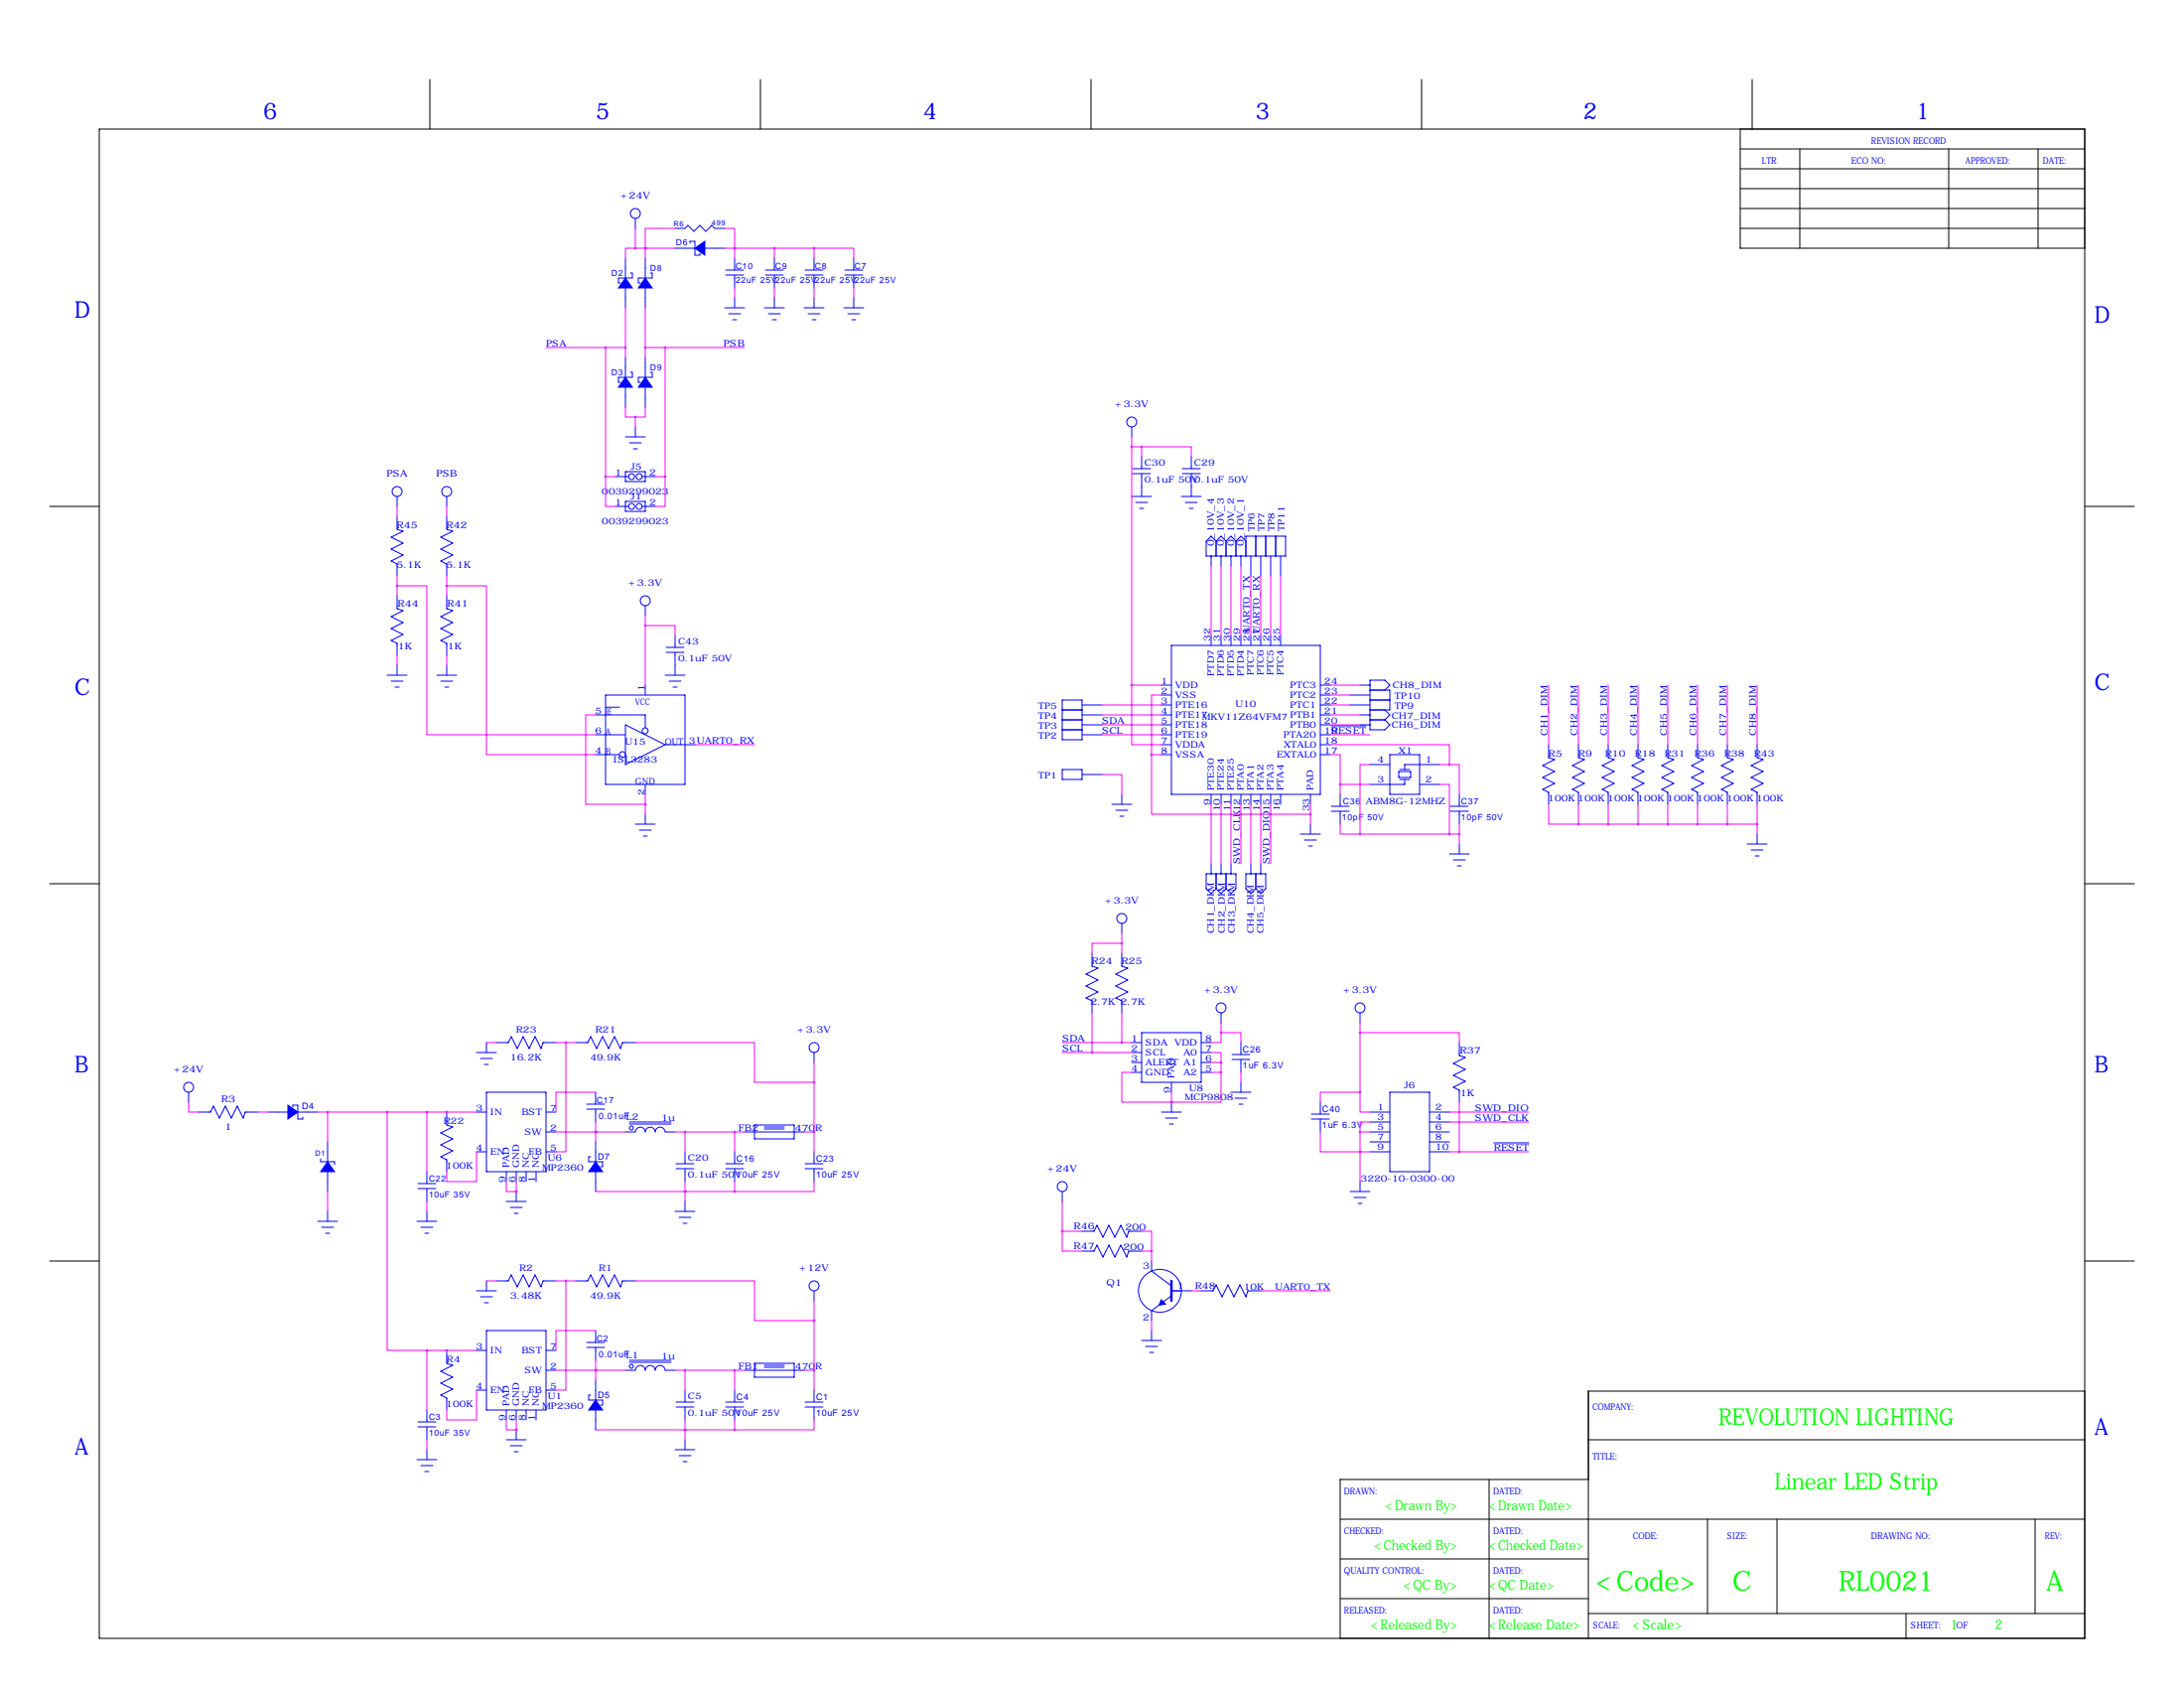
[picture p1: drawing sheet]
<svg xmlns="http://www.w3.org/2000/svg" width="559mm" height="432mm" viewBox="0 0 559 432" stroke-linecap="round" stroke-linejoin="round" font-family="sans-serif">
<g fill="none" stroke="#000" stroke-width=".25">
<path d="M25.4 33h508v386.1h-508zM110 20.3v12.7M194.6 20.3v12.7M279.1 20.3v12.7M363.7 20.3v12.7M445.3 38.1h88.1M445.3 33v30.5h88.1M448.3 20.3v12.7M460.5 38.1v25.4M498.6 38.1v25.4M521.5 38.1v25.4M445.3 48.3h88.1"/>
<path d="M445.3 43.2h88.1M445.3 53.3h88.1M445.3 58.4h88.1M12.7 129.5h12.7M533.4 129.5h12.7M12.7 226.1h12.7M533.4 226.1h12.7M12.7 322.6h12.7M533.4 322.6h12.7M533.4 355.9h-127v63.2M381 378.5v40.6M406.4 368.3h127"/>
<path d="M406.4 378.5h-63.5v40.6M342.9 388.6h190.5M342.9 398.8h63.5M436.9 388.6v24.1M454.7 388.6v24.1M520.7 388.6v24.1M342.9 408.9h63.5M406.4 412.7h127M487.7 412.7v6.4"/>
</g>
<g fill="none" stroke="#00f" stroke-width=".25">
<path d="M162.6 55.9v2.5M172.7 58.4h2.6l.7-.7 1.5 1.5 1.6-1.5 1.5 1.5 1.5-1.5 .8 .7h2.5M160 66v5.1M160 73.7v5M161.3 69.8h.5v1.3h-3.6v1.3h.5M165.1 66v5.1M165.1 73.7v5M166.4 69.8h.5v1.3h-3.6v1.3h.5M172.7 63.5h5.1M176.5 62.2v-.5h1.3v3.6h1.3v-.5M180.3 63.5h5.1M185.4 78.7h5.1"/>
<path d="M185.7 70.4h4.5M185.7 69.1h4.5M188 66v3.1M188 70.4v3.3M188 76.2v2.5M195.6 78.7h5.1M195.8 70.4h4.6M195.8 69.1h4.6M198.1 66v3.1M198.1 70.4v3.3M198.1 76.2v2.5M205.7 78.7h5.1"/>
<path d="M206 70.4h4.6M206 69.1h4.6M208.3 66v3.1M208.3 70.4v3.3M208.3 76.2v2.5M215.9 78.7h5.1M216.2 70.4h4.5M216.2 69.1h4.5M218.4 66v3.1M218.4 70.4v3.3M218.4 76.2v2.5M160 91.4v5.1"/>
<path d="M160 99.1v5M161.3 95.2h.5v1.3h-3.6v1.3h.5M165.1 91.4v5.1M165.1 99.1v5M166.4 95.2h.5v1.3h-3.6v1.3h.5M186.4 80.3h3.1M187.5 81.8h1M196.6 80.3h3M197.6 81.8h1M206.8 80.3h3M207.8 81.8h1M216.9 80.3h3.1"/>
<path d="M217.9 81.8h1M160 111.8h5.1M161 113.3h3.1M162.1 114.8h1M162.6 109.2v2.6M289.6 109.2v2.6M289.8 119.9h4.6M292.1 116.8v3.1M302.5 119.9h4.6M304.8 116.8v3.1M101.6 127v2.5M101.6 132.1v3.3l1.5 .5-3 1.5 3 1.5-3 1.6 3 1.5-3 1.5 1.5 .8v3"/>
<path d="M114.3 127v2.5M114.3 132.1v3.3l1.5 .5-3 1.5 3 1.5-3 1.6 3 1.5-3 1.5 1.5 .8v3M157.5 121.9h3.3M157.5 129.5h3.3M160 120.6h5.1v2.6h-5.1zM160 128.3h5.1v2.5h-5.1zM164.3 121.9h3.3M164.3 129.5h3.3M289.6 127h5M289.8 121.2h4.6M290.6 128.5h3M291.6 130h1"/>
<path d="M292.1 121.2v5.8M302.3 127h5M302.5 121.2h4.6M303.3 128.5h3M304.3 130h1M304.8 121.2v5.8M311.1 138.4l-1.2-1.2-1.3 1.2v3.8h20.3v-5h-10.1v5M311.1 138.4v3.8M311.1 138.4l1.3-1.2 1.3 1.2M313.7 138.4v3.8M313.7 138.4l1.3-1.2 1.2 1.2M316.2 138.4v3.8"/>
<path d="M316.2 138.4l1.3-1.2 1.3 1.2M321.3 137.2v5M323.8 137.2v5M326.4 137.2v5M101.6 152.4v3.3l1.5 .5-3 1.5 3 1.6-3 1.5 3 1.5-3 1.5 1.5 .8v3M114.3 152.4v3.3l1.5 .5-3 1.5 3 1.6-3 1.5 3 1.5-3 1.5 1.5 .8v3M165.1 154.9v2.6M309.9 142.2v2.6M312.4 142.2v2.6M315 142.2v2.6M317.5 142.2v2.6M320 142.2v5.1"/>
<path d="M322.6 142.2v5.1M325.1 142.2v5.1M327.7 142.2v5.1M99.1 172.7h5M100.1 174.2h3M101.1 175.8h1M101.6 170.2v2.5M111.8 172.7h5M112.8 174.2h3M113.8 175.8h1M114.3 170.2v2.5M154.9 177.8h20.4v22.9h-20.4z"/>
<path d="M165.1 175.3v2.5M170.2 172.7h5.1M170.4 166.9h4.6M170.4 165.6h4.6M171.2 174.2h3M172.2 175.8h1M172.7 162.6v3M172.7 166.9v5.8M271.8 179.1h5.1v10.1h-5.1zM297.2 177.8h2.5M297.2 175.3h2.5M299.7 165.1h38.1v38.1h-38.1z"/>
<path d="M309.9 162.6v2.5M312.4 162.6v2.5M315 162.6v2.5M317.5 162.6v2.5M320 162.6v2.5M322.6 162.6v2.5M325.1 162.6v2.5M327.7 162.6v2.5M337.8 177.8h2.6M337.8 175.3h2.6M345.4 177.8h5.1M348 175.3h2.5"/>
<path d="M350.5 176.5h5.1v5.1h-5.1M350.5 179.1h5.1M354.3 176.5l1.3-1.2-1.3-1.3h-3.8v12.7h3.8l1.3-1.3-1.3-1.3M152.4 193h6.1M152.4 188h7.6M152.4 182.9h12.7v3.3M154.9 180.9h3.6M160 185.4l10.2 5.1-10.2 5.1zM170.2 190.5h7.6M271.8 196.8h5.1v2.6h-5.1zM271.8 184.1h5.1M271.8 181.6h5.1"/>
<path d="M271.8 186.7h5.1M276.9 188h5M276.9 182.9h5M276.9 180.3h5M276.9 185.4h5M276.9 198.1h5M297.2 193h2.5M297.2 188h2.5M297.2 190.5h2.5M297.2 182.9h2.5M297.2 180.3h2.5M297.2 185.4h2.5"/>
<path d="M337.8 193h2.6M337.8 188h2.6M337.8 190.5h2.6M337.8 182.9h2.6M337.8 180.3h2.6M337.8 185.4h2.6M340.6 185.7h8.9M345.4 180.3h5.1M348 182.9h2.5M348 185.4h2.5M350.5 195.6h5.1M350.5 184.1h3.8"/>
<path d="M354.3 181.6l1.3 1.3-1.3 1.2M355.6 193h7.6v10.2h-7.6zM357.9 197.4h3v1.5h-3zM358.1 196.8h2.6M358.1 199.4h2.6M359.4 199.4v1.3h-8.9M368.3 195.6h-8.9v1.2M396.2 190.5v3.3l1.6 .5-3.1 1.5 3.1 1.6-3.1 1.5 3.1 1.5-3.1 1.5 1.5 .8v3M403.9 190.5v3.3l1.5 .5-3.1 1.5 3.1 1.6-3.1 1.5 3.1 1.5-3.1 1.5 1.6 .8v3M411.5 190.5v3.3l1.5 .5-3 1.5 3 1.6-3 1.5 3 1.5-3 1.5 1.5 .8v3M419.1 190.5v3.3l1.5 .5-3 1.5 3 1.6-3 1.5 3 1.5-3 1.5 1.5 .8v3M426.7 190.5v3.3l1.5 .5-3 1.5 3 1.6-3 1.5 3 1.5-3 1.5 1.5 .8v3"/>
<path d="M434.3 190.5v3.3l1.6 .5-3.1 1.5 3.1 1.6-3.1 1.5 3.1 1.5-3.1 1.5 1.5 .8v3M442 190.5v3.3l1.5 .5-3.1 1.5 3.1 1.6-3.1 1.5 3.1 1.5-3.1 1.5 1.6 .8v3M449.6 190.5v3.3l1.5 .5-3 1.5 3 1.6-3 1.5 3 1.5-3 1.5 1.5 .8v3M162.6 210.8h5M163.6 212.3h3M164.6 213.9h1M165.1 200.7v2.5M165.1 208.3v2.5M284.5 205.7h5.1M285.5 207.3h3M286.5 208.8h1M287 203.2v2.5"/>
<path d="M309.9 203.2v2.5M312.4 203.2v2.5M315 203.2v2.5M317.5 203.2v2.5M320 203.2v2.5M322.6 203.2v2.5M325.1 203.2v2.5M327.7 203.2v2.5M332.7 213.4h5.1M333.8 214.9h3M334.8 216.4h1M335.3 203.2v2.5"/>
<path d="M335.3 210.8v2.6M340.6 207.5h4.6M340.6 206.2h4.6M342.9 203.2v3M342.9 207.5v3.3M363.2 200.7h5.1M370.8 218.4h5.1M371.1 207.5h4.6M371.1 206.2h4.6M371.9 220h3M373.4 203.2v3M373.4 207.5v3.3"/>
<path d="M373.4 215.9v2.5M447 215.9h5.1M448.1 217.4h3M449.1 218.9h1M449.6 213.4v2.5M287 236.2v2.6M309.9 221v2.5M311.1 227.3l-1.2 1.3-1.3-1.3v-3.8h7.6v3.8l-1.2 1.3-1.3-1.3M311.1 223.5v3.8M311.1 227.3l1.3 1.3 1.3-1.3M312.4 221v2.5M313.7 223.5v3.8"/>
<path d="M315 221v2.5M318.8 223.5h5v3.8l-1.2 1.3-1.3-1.3-1.3 1.3-1.2-1.3zM320 221v2.5M321.3 223.5v3.8M322.6 221v2.5M372.9 221.5h1M279.4 243.8v3.3l1.5 .5-3 1.6 3 1.5-3 1.5 3 1.5-3 1.6 1.5 .7v3.1M287 243.8v3.3l1.5 .5-3 1.6 3 1.5-3 1.5 3 1.5-3 1.6 1.5 .7v3.1M312.4 259.1v2.5M348 259.1v2.5M48.3 279.4v2.5M121.9 269.2h5.1"/>
<path d="M122.9 270.8h3.1M124 272.3h1M124.5 266.7v2.5M124.5 279.4h15.2v20.3h-15.2zM127 266.7h3l.8-1.5 1.5 3 1.6-3 1.5 3 1.5-3 1.5 3 .5-1.5h3.3M147.3 266.7h3.1l.7-1.5 1.6 3 1.5-3 1.5 3 1.5-3 1.5 3 .6-1.5h3.3M152.4 279.4v3M208.3 269.2v2.6M289.6 266.7h2.5M289.6 269.2h2.5M289.6 271.8h2.5M289.6 274.3h2.5"/>
<path d="M292.1 264.2h15.2v12.7h-15.2zM299.7 276.9v2.5M307.3 266.7h2.6M307.3 269.2h2.6M307.3 271.8h2.6M307.3 274.3h2.6M315 279.4h5M315.2 271h4.6M315.2 269.7h4.6M317.5 266.7v3M317.5 271v3.3M317.5 276.9v2.5"/>
<path d="M355.6 279.4h10.2v20.3h-10.2zM373.4 266.7v3.3l1.5 .5-3 1.5 3 1.6-3 1.5 3 1.5-3 1.5 1.5 .8v3M50.8 284.5h3l.8-1.5 1.5 3 1.6-3 1.5 3 1.5-3 1.5 3 .5-1.5h3.3M68.6 284.5h5.1M74.9 283.2v-.5h1.3v3.6h1.3v-.5M76.2 284.5h5.1M82 296.4v.8h3.6v.7M83.8 292.1v5.1M83.8 299.7v5.1M109.2 299.7v3.1M114.3 284.5v3.3l1.5 .5-3 1.5 3 1.5-3 1.6 3 1.5-3 1.5 1.5 .8v3M121.9 284.5h2.6"/>
<path d="M121.9 294.6h2.6M129.5 299.7v2.6M132.1 299.7v2.6M134.6 299.7v2.6M137.2 299.7v2.6M139.7 289.6h2.5M139.7 284.5h2.5M139.7 294.6h2.5M150.1 283.7h4.6M150.1 282.4h4.6M151.1 295.9h-.5v1.3h3.6v1.2h-.5M152.4 283.7v3.3"/>
<path d="M152.4 292.1v5.1M152.4 299.7v5.1M160 289.6l2.6-.1a1.27 1.27 0 0 1 1.2-1.2 1.27 1.27 0 0 1 1.3 1.3 1.27 1.27 0 0 1 1.3-1.3 1.27 1.27 0 0 1 1.2 1.3 1.27 1.27 0 0 1 1.3-1.3 1.27 1.27 0 0 1 1.3 1.3h2.5M161 287.5h10.7M161 287h10.7M173 299h4.5M173 297.7h4.5M175.3 294.6v3.1M175.3 299v3.3M185.7 299h4.5M185.7 297.7h4.5M188 294.6v3.1"/>
<path d="M188 299v3.3M190.5 289.6h15.2M193 287.8h10.2v3.5h-10.2zM195.6 288.8h5.1M195.6 288.3h5.1M206 299h4.6M206 297.7h4.6M208.3 294.6v3.1M208.3 299v3.3M297.2 284.5h5.1M298.2 286h3M299.2 287.5h1"/>
<path d="M299.7 281.9v2.6M316 280.9h3M317 282.4h1M335.5 286.3h4.6M335.5 285h4.6M337.8 281.9v3.1M337.8 286.3v3.3M350.5 289.6h5.1M350.5 284.5h5.1M350.5 294.6h5.1M350.5 287h5.1M350.5 292.1h5.1"/>
<path d="M365.8 289.6h5M365.8 284.5h5M365.8 294.6h5M365.8 287h5M365.8 292.1h5M382.2 292.4h9M81.3 312.4h5.1M82.3 313.9h3M83.3 315.5h1M83.8 309.9v2.5M106.7 312.4h5.1M106.9 304h4.6"/>
<path d="M106.9 302.8h4.6M107.7 313.9h3M108.7 315.5h1M109.2 304v3.3M109.2 309.9v2.5M129.5 307.3h5.1M130.6 308.9h3M131.6 310.4h1M132.1 304.8v2.5M172.7 309.9h5.1M173.7 311.4h3.1M174.8 312.9h1"/>
<path d="M175.3 307.3v2.6M271.8 304.8v2.5M276.9 315h3l.8-1.6 1.5 3.1 1.5-3.1 1.5 3.1 1.6-3.1 1.5 3.1 .5-1.5h3.3M345.4 304.8h5.1M346.5 306.3h3M347.5 307.8h1M348 302.3v2.5M121.9 330.2h5.1M122.9 331.7h3.1M124 333.2h1M124.5 327.7v2.5M127 327.7h3l.8-1.6 1.5 3.1 1.6-3.1 1.5 3.1 1.5-3.1 1.5 3.1 .5-1.5h3.3"/>
<path d="M147.3 327.7h3.1l.7-1.6 1.6 3.1 1.5-3.1 1.5 3.1 1.5-3.1 1.5 3.1 .6-1.5h3.3M208.3 330.2v2.5M276.9 320h3l.8-1.5 1.5 3.1 1.5-3.1 1.5 3.1 1.6-3.1 1.5 3.1 .5-1.6h3.3M294.6 322.6v2.5l5.1 3.8M299.7 330.2h5.1M299.7 331.5l-5.1 3.8v2.5M307.3 330.2h3.1l.7-1.5 1.6 3 1.5-3 1.5 3 1.5-3 1.6 3 .5-1.5h3.3M114.3 345.4v3.3l1.5 .5-3 1.6 3 1.5-3 1.5 3 1.5-3 1.6 1.5 .7v3.1M121.9 345.4h2.6M121.9 355.6h2.6M124.5 340.4h15.2v20.3h-15.2zM139.7 350.5h2.5"/>
<path d="M139.7 345.4h2.5M139.7 355.6h2.5M150.1 344.7h4.6M150.1 343.4h4.6M151.1 356.9h-.5v1.2h3.6v1.3h-.5M152.4 340.4v3M152.4 344.7v3.3M152.4 353.1v5M160 350.5h2.6a1.27 1.27 0 0 1 1.2-1.2 1.27 1.27 0 0 1 1.3 1.2 1.27 1.27 0 0 1 1.3-1.2 1.27 1.27 0 0 1 1.2 1.2 1.27 1.27 0 0 1 1.3-1.2 1.27 1.27 0 0 1 1.3 1.2h2.5M161 348.5h10.7M161 348h10.7M173 359.9h4.5"/>
<path d="M173 358.6h4.5M175.3 355.6v3M175.3 359.9v3.3M185.7 359.9h4.5M185.7 358.6h4.5M188 355.6v3M188 359.9v3.3M190.5 350.5h15.2M193 348.7h10.2v3.6h-10.2zM195.6 349.8h5.1M195.6 349.2h5.1M206 359.9h4.6"/>
<path d="M206 358.6h4.6M208.3 355.6v3M208.3 359.9v3.3M292.1 342.9h5.1M293.1 344.4h3.1M294.1 345.9h1M294.6 340.4v2.5M106.7 373.4h5.1M106.9 365h4.6M106.9 363.7h4.6M107.7 374.9h3M108.7 376.4h1"/>
<path d="M109.2 360.7v3M109.2 365v3.3M109.2 370.8v2.6M129.5 360.7v2.5M129.5 368.3h5.1M130.6 369.8h3M131.6 371.3h1M132.1 360.7v2.5M132.1 365.8v2.5M134.6 360.7v2.5M137.2 360.7v2.5M152.4 360.7v5.1"/>
<path d="M172.7 370.8h5.1M173.7 372.4h3.1M174.8 373.9h1M175.3 368.3v2.5"/>
<circle cx="162.6" cy="54.6" r="1.27"/>
<circle cx="289.6" cy="107.9" r="1.27"/>
<circle cx="101.6" cy="125.7" r="1.27"/>
<circle cx="114.3" cy="125.7" r="1.27"/>
<circle cx="161.6" cy="129.5" r=".76"/>
<circle cx="161.6" cy="121.9" r=".76"/>
<circle cx="163.5" cy="129.5" r=".76"/>
<circle cx="163.5" cy="121.9" r=".76"/>
<circle cx="165.1" cy="153.7" r="1.27"/>
<circle cx="159.3" cy="193" r=".76"/>
<circle cx="165" cy="186.9" r=".76"/>
<circle cx="287" cy="234.9" r="1.27"/>
<circle cx="312.4" cy="257.8" r="1.27"/>
<circle cx="348" cy="257.8" r="1.27"/>
<circle cx="48.3" cy="278.1" r="1.27"/>
<circle cx="208.3" cy="268" r="1.27"/>
<circle cx="161.5" cy="288.5" r=".51"/>
<circle cx="271.8" cy="303.5" r="1.27"/>
<circle cx="208.3" cy="328.9" r="1.27"/>
<circle cx="296.8" cy="330.2" r="5.5"/>
<circle cx="161.5" cy="349.5" r=".51"/>
</g>
<g fill="#00f" stroke="#00f" stroke-width=".25">
<path d="M152.4 297.2l1.8 2.5h-3.6z"/>
<path d="M160 71.1l1.8 2.6h-3.6z"/>
<path d="M165.1 71.1l1.8 2.6h-3.6z"/>
<path d="M160 96.5l1.8 2.6h-3.6z"/>
<path d="M165.1 96.5l1.8 2.6h-3.6z"/>
<path d="M73.7 282.7l2.5 1.8-2.5 1.8z"/>
<path d="M177.8 63.5l2.5-1.8v3.6z"/>
<path d="M152.4 358.1l1.8 2.6h-3.6z"/>
<path d="M83.8 297.2l1.8 2.5h-3.6z"/>
<path d="M297.1 332.5l1.1 1.1-1.6 .3z"/>
</g>
<path d="M299.7 327.7v5" fill="none" stroke="#00f" stroke-width=".63"/>
<g fill="none" stroke="#f0f" stroke-width=".25">
<path d="M162.6 58.4v5.1M172.7 58.4h-7.6v5.1M185.4 58.4h2.6v5.1M160 78.7v12.7M162.6 63.5h-2.6v2.5M162.6 63.5h10.1M165.1 63.5h.1M165.1 63.5v2.5M165.1 78.7v12.7M185.4 63.5h22.9M188 63.5h.1M188 63.5v2.5"/>
<path d="M188 73.7v2.5M198.1 63.5v2.5M198.1 73.7v2.5M208.3 63.5h10.1v2.5M208.3 63.5v2.5M208.3 73.7v2.5M218.4 73.7v2.5M139.7 88.9h20.3M154.9 88.9v33M165.1 88.9h25.4M170.2 88.9v33M160 104.1v2.6h2.6"/>
<path d="M162.6 106.7v2.5M165.1 104.1v2.6h-2.5M289.6 111.8v63.5M289.6 114.3h2.5M292.1 114.3h12.7v2.5M292.1 114.3v2.5M101.6 129.5v2.6M114.3 129.5v2.6M154.9 121.9v7.6h2.6M154.9 121.9h2.6M167.6 121.9h2.6M170.2 121.9v7.6h-2.6"/>
<path d="M292.1 124.5h.1M304.8 124.5h.1M101.6 149.9h7.6v38.1h43.2M101.6 147.3v5.1M114.3 149.9h10.2v43.1h27.9M114.3 147.3v5.1M165.1 157.5v17.8M309.9 144.8v17.8M312.4 144.8v17.8M315 144.8v17.8M317.5 144.8v17.8M320 147.3v15.3"/>
<path d="M322.6 147.3v15.3M325.1 147.3v15.3M327.7 147.3v15.3M101.6 167.6v2.6M114.3 167.6v2.6M165.1 160h7.6v2.6M172.7 170.2h.1M289.6 175.3v15.2h7.6M289.6 175.3h7.6M297.2 177.8h-2.6v15.2M340.4 175.3h7.6M340.4 177.8h5"/>
<path d="M396.2 175.3v15.2M403.9 175.3v15.2M411.5 175.3v15.2M419.1 175.3v15.2M426.7 175.3v15.2M434.3 175.3v15.2M442 175.3v15.2M449.6 175.3v15.2M152.4 182.9h-2.5v22.8h15.2M177.8 190.5h15.2M281.9 198.1h5.1v5.1M281.9 185.4h15.3"/>
<path d="M281.9 188h15.3M281.9 182.9h15.3M281.9 180.3h15.3M294.6 193v15.3h40.7M294.6 193h2.6M340.4 190.5h30.4v5.1M340.4 193h2.5v7.7M340.4 185.4h7.6M340.4 188h10.1M340.4 182.9h7.6M340.4 180.3h5M350.5 195.6h-2.5v17.8"/>
<path d="M368.3 195.6h2.5M370.8 195.6h2.6v7.6M165.1 203.2v5.1M309.9 205.7v15.3M312.4 205.7v15.3M315 205.7v15.3M317.5 205.7v15.3M320 205.7v15.3M322.6 205.7v15.3M325.1 205.7v15.3M335.3 205.7v5.1M342.9 210.8v2.6h5.1"/>
<path d="M342.9 200.7h7.6M342.9 200.7v2.5M348 213.4h25.4M368.3 200.7h2.5v12.7M373.4 210.8v5.1M396.2 205.7v5.1h7.7M403.9 210.8h45.7M403.9 205.7v5.1M411.5 205.7v5.1M419.1 205.7v5.1M426.7 205.7v5.1M434.3 205.7v5.1"/>
<path d="M442 205.7v5.1M449.6 205.7v7.7M287 238.8v5M279.4 259.1v10.1M287 241.3h-7.6v2.5M287 259.1v7.6M124.5 266.7h2.5M142.2 266.7h5.1M144.8 266.7v27.9h-2.6M152.4 279.4h-10.2v5.1M162.6 266.7h30.4v10.2h15.3M208.3 271.8v22.8"/>
<path d="M271.8 266.7h17.8M271.8 269.2h17.8M289.6 274.3h-2.6v7.6h12.7M299.7 279.4v2.5M309.9 269.2h2.5v2.6M309.9 271.8h2.5M309.9 274.3h2.5M312.4 274.3v7.6h-12.7M312.4 264.2v2.5h-2.5M312.4 264.2h5.1v2.5M312.4 261.6v2.6M312.4 271.8v2.5"/>
<path d="M317.5 274.3v2.6M348 279.4v5.1h2.5M348 279.4h-10.2v2.5M348 264.2h25.4v2.5M348 261.6v17.8M48.3 281.9v2.6h2.5M66 284.5h2.6M81.3 284.5h40.6M83.8 284.5v7.6M99.1 284.5v60.9h10.1M109.2 284.5v15.2M114.3 284.5h.1"/>
<path d="M121.9 294.6v7.7h-7.6v-2.6M142.2 289.6h17.8M152.4 289.6h.1M152.4 287v5.1M172.7 289.6h17.8M175.3 289.6v5M188 289.6v5M205.7 289.6h2.6M299.7 281.9h.1M337.8 289.6v5h10.2M348 294.6h.1M348 289.6h2.5"/>
<path d="M348 289.6v12.7M348 294.6h2.5M350.5 287h-2.5v2.6M370.8 284.5h20.4M370.8 294.6h20.4M370.8 287h20.4M373.4 281.9v12.7M83.8 304.8v5.1M109.2 307.3v2.6M129.5 302.3v2.5h2.6M132.1 304.8h.1M132.1 302.3v2.5"/>
<path d="M152.4 304.8h35.6M175.3 304.8h.1M175.3 302.3v5M188 302.3v2.5M208.3 302.3v2.5h-20.3M271.8 315v5h5.1M271.8 315h5.1M271.8 307.3v7.7M292.1 315h2.5v5M124.5 327.7h2.5M142.2 327.7h5.1M144.8 327.7v27.9h-2.6"/>
<path d="M162.6 327.7h30.4v10.1h15.3M208.3 332.7v22.9M292.1 320h2.5M294.6 320v2.6M294.6 337.8v2.6M304.8 330.2h2.5M322.6 330.2h17.8M109.2 345.4v15.3M109.2 345.4h12.7M114.3 345.4h.1M121.9 355.6v7.6h-7.6v-2.5M142.2 350.5h17.8"/>
<path d="M152.4 350.5h.1M152.4 340.4h-10.2v5M152.4 348v5.1M172.7 350.5h17.8M175.3 350.5v5.1M188 350.5v5.1M205.7 350.5h2.6M109.2 368.3v2.5M129.5 363.2v2.6h2.6M132.1 365.8h.1M132.1 363.2v2.6M152.4 365.8h35.6"/>
<path d="M175.3 365.8h.1M175.3 363.2v5.1M188 363.2v2.6M208.3 363.2v2.6h-20.3"/>
</g>
<path d="M162.5 63.5a.05 .05 0 0 0 .1 0 .05 .05 0 0 0-.1 0zM294.6 193a.05 .05 0 0 0 .1 0 .05 .05 0 0 0-.1 0zM370.8 195.6a.05 .05 0 0 0 .1 0 .05 .05 0 0 0-.1 0zM370.8 213.4a.05 .05 0 0 0 .1 0 .05 .05 0 0 0-.1 0zM289.5 175.3a.05 .05 0 0 0 .1 0 .05 .05 0 0 0-.1 0zM289.5 114.3a.05 .05 0 0 0 .1 0 .05 .05 0 0 0-.1 0zM175.2 289.6a.05 .05 0 0 0 .1 0 .05 .05 0 0 0-.1 0zM187.9 289.6a.05 .05 0 0 0 .1 0 .05 .05 0 0 0-.1 0zM187.9 304.8a.05 .05 0 0 0 .1 0 .05 .05 0 0 0-.1 0zM175.2 304.8a.05 .05 0 0 0 .1 0 .05 .05 0 0 0-.1 0zM175.2 304.8a.05 .05 0 0 0 .1 0 .05 .05 0 0 0-.1 0zM441.9 210.8a.05 .05 0 0 0 .1 0 .05 .05 0 0 0-.1 0zM434.3 210.8a.05 .05 0 0 0 .1 0 .05 .05 0 0 0-.1 0zM403.8 210.8a.05 .05 0 0 0 .1 0 .05 .05 0 0 0-.1 0zM162.5 106.7a.05 .05 0 0 0 .1 0 .05 .05 0 0 0-.1 0zM187.9 63.5a.05 .05 0 0 0 .1 0 .05 .05 0 0 0-.1 0zM187.9 63.5a.05 .05 0 0 0 .1 0 .05 .05 0 0 0-.1 0zM154.9 88.9a.05 .05 0 0 0 .1 0 .05 .05 0 0 0-.1 0zM154.9 121.9a.05 .05 0 0 0 .1 0 .05 .05 0 0 0-.1 0zM175.2 350.5a.05 .05 0 0 0 .1 0 .05 .05 0 0 0-.1 0zM187.9 350.5a.05 .05 0 0 0 .1 0 .05 .05 0 0 0-.1 0zM187.9 365.8a.05 .05 0 0 0 .1 0 .05 .05 0 0 0-.1 0zM175.2 365.8a.05 .05 0 0 0 .1 0 .05 .05 0 0 0-.1 0zM175.2 365.8a.05 .05 0 0 0 .1 0 .05 .05 0 0 0-.1 0zM99 284.5a.05 .05 0 0 0 .1 0 .05 .05 0 0 0-.1 0zM294.6 320a.05 .05 0 0 0 .1 0 .05 .05 0 0 0-.1 0z" fill="#f0f" stroke="#f0f" stroke-width=".63"/>
<g font-size="7.1" fill="#0f0">
<text x="408.4" y="407">&lt;Code&gt;</text>
<text x="443.3" y="407">C</text>
<text x="470.4" y="407">RL0021</text>
<text x="523.5" y="407">A</text>
</g>
<g font-size="5.9" fill="#00f">
<text x="67.3" y="30.5">6</text>
<text x="152.4" y="30.5">5</text>
<text x="236.2" y="30.5">4</text>
<text x="321.3" y="30.5">3</text>
<text x="405.1" y="30.5">2</text>
<text x="490.2" y="30.5">1</text>
<text x="19" y="81.3">D</text>
<text x="535.9" y="82.6">D</text>
<text x="19" y="177.8">C</text>
<text x="535.9" y="176.5">C</text>
<text x="19" y="274.3">B</text>
<text x="535.9" y="274.3">B</text>
<text x="535.9" y="367">A</text>
<text x="19" y="372.1">A</text>
</g>
<g font-size="5.9" fill="#0f0">
<text x="439.7" y="364.5">REVOLUTION LIGHTING</text>
<text x="454.1" y="381.1">Linear LED Strip</text>
</g>
<g font-size="3.6" fill="#0f0">
<text x="354.6" y="386.4">&lt;Drawn By&gt;</text>
<text x="381" y="386.4">&lt;Drawn Date&gt;</text>
<text x="351.7" y="396.5">&lt;Checked By&gt;</text>
<text x="381" y="396.5">&lt;Checked Date&gt;</text>
<text x="359.2" y="406.7">&lt;QC By&gt;</text>
<text x="381" y="406.7">&lt;QC Date&gt;</text>
<text x="350.8" y="416.8">&lt;Released By&gt;</text>
<text x="381" y="416.8">&lt;Release Date&gt;</text>
<text x="417.8" y="416.8">&lt;Scale&gt;</text>
<text x="499.1" y="416.8">1</text>
<text x="510.5" y="416.8">2</text>
</g>
<g font-size="2.4" fill="#00f">
<text x="450.8" y="41.9">LTR</text>
<text x="473.7" y="41.9">ECO NO:</text>
<text x="478.8" y="36.8">REVISION RECORD</text>
<text x="502.9" y="41.9">APPROVED:</text>
<text x="522.7" y="41.9">DATE:</text>
<text x="158.8" y="50.8">+24V</text>
<text x="185.1" y="88.6">PSB</text>
<text x="285.3" y="104.1">+3.3V</text>
<text x="98.9" y="121.9">PSA</text>
<text x="111.6" y="121.9">PSB</text>
<text x="101.4" y="135.2">R45</text>
<text x="114.1" y="135.2">R42</text>
<text x="310.6" y="139.8" transform="rotate(-90 310.6 139.8)">0_10V_4</text>
<text x="313.2" y="139.8" transform="rotate(-90 313.2 139.8)">0_10V_3</text>
<text x="315.7" y="139.8" transform="rotate(-90 315.7 139.8)">0_10V_2</text>
<text x="318.3" y="139.8" transform="rotate(-90 318.3 139.8)">0_10V_1</text>
<text x="101.5" y="145.3">5.1K</text>
<text x="114.2" y="145.3">5.1K</text>
<text x="160.8" y="149.9">+3.3V</text>
<text x="101.7" y="155.2">R44</text>
<text x="114.4" y="155.2">R41</text>
<text x="319.8" y="161.8" transform="rotate(-90 319.8 161.8)">UART0_TX</text>
<text x="101.8" y="166.1">1K</text>
<text x="114.5" y="166.1">1K</text>
<text x="322.3" y="162.1" transform="rotate(-90 322.3 162.1)">UART0_RX</text>
<text x="281.9" y="185.2">SDA</text>
<text x="281.9" y="187.7">SCL</text>
<text x="340.6" y="187.7">RESET</text>
<text x="396" y="188.1" transform="rotate(-90 396 188.1)">CH1_DIM</text>
<text x="403.6" y="188.1" transform="rotate(-90 403.6 188.1)">CH2_DIM</text>
<text x="411.2" y="188.1" transform="rotate(-90 411.2 188.1)">CH3_DIM</text>
<text x="418.8" y="188.1" transform="rotate(-90 418.8 188.1)">CH4_DIM</text>
<text x="426.5" y="188.1" transform="rotate(-90 426.5 188.1)">CH5_DIM</text>
<text x="434.1" y="188.1" transform="rotate(-90 434.1 188.1)">CH6_DIM</text>
<text x="441.7" y="188.1" transform="rotate(-90 441.7 188.1)">CH7_DIM</text>
<text x="449.3" y="188.1" transform="rotate(-90 449.3 188.1)">CH8_DIM</text>
<text x="317.2" y="221" transform="rotate(-90 317.2 221)">SWD_CLK12</text>
<text x="324.9" y="221" transform="rotate(-90 324.9 221)">SWD_DIO15</text>
<text x="282.8" y="231.1">+3.3V</text>
<text x="310.6" y="238.8" transform="rotate(-90 310.6 238.8)">CH1_DIM</text>
<text x="313.4" y="238.8" transform="rotate(-90 313.4 238.8)">CH2_DIM</text>
<text x="316" y="238.8" transform="rotate(-90 316 238.8)">CH3_DIM</text>
<text x="279.2" y="246.7">R24</text>
<text x="286.9" y="246.7">R25</text>
<text x="279" y="257">2.7K 2.7K</text>
<text x="308.2" y="254">+3.3V</text>
<text x="343.7" y="254">+3.3V</text>
<text x="204" y="264.2">+3.3V</text>
<text x="271.8" y="269">SCL</text>
<text x="271.8" y="266.4">SDA</text>
<text x="373.5" y="269.5">R37</text>
<text x="44.5" y="274.3">+24V</text>
<text x="130.6" y="271.3">16.2K</text>
<text x="56.6" y="281.9">R3</text>
<text x="373.6" y="280.4">1K</text>
<text x="169.2" y="286.8">1u</text>
<text x="377.4" y="286.8">SWD_CLK</text>
<text x="377.4" y="284.2">SWD_DIO</text>
<text x="57.6" y="289.1">1</text>
<text x="268" y="299.7">+24V</text>
<text x="382.2" y="294.4">RESET</text>
<text x="274.7" y="314.5">R46</text>
<text x="287.9" y="314.8">200</text>
<text x="274.7" y="319.5">R47</text>
<text x="287.4" y="319.8">200</text>
<text x="204.5" y="325.1">+12V</text>
<text x="283.1" y="328.9">Q1</text>
<text x="292.4" y="324.6">3</text>
<text x="301.2" y="329.7">1</text>
<text x="130.6" y="332.3">3.48K</text>
<text x="292.4" y="337.9">2</text>
<text x="169.2" y="347.8">1u</text>
<text x="407.4" y="360.7">COMPANY:</text>
<text x="407.4" y="373.4">TITLE:</text>
<text x="343.9" y="382.3">DRAWN:</text>
<text x="382" y="382.3">DATED:</text>
<text x="343.9" y="392.4">CHECKED:</text>
<text x="382" y="392.4">DATED:</text>
<text x="417.8" y="393.7">CODE:</text>
<text x="442" y="393.7">SIZE:</text>
<text x="478.8" y="393.7">DRAWING NO:</text>
<text x="523.2" y="393.7">REV:</text>
<text x="343.9" y="402.6">QUALITY CONTROL:</text>
<text x="382" y="402.6">DATED:</text>
<text x="343.9" y="412.7">RELEASED:</text>
<text x="382" y="412.7">DATED:</text>
<text x="407.7" y="416.6">SCALE:</text>
<text x="488.9" y="416.6">SHEET:</text>
<text x="500.6" y="416.6">OF</text>
</g>
<g font-size="2.3" fill="#00f">
<text x="139.7" y="88.6">PSA</text>
<text x="292.9" y="119.1">C30</text>
<text x="305.6" y="119.1">C29</text>
<text x="157.3" y="121.7">1</text>
<text x="161.4" y="120.1">J5</text>
<text x="166.1" y="121.7">2</text>
<text x="292.9" y="123.4">0.1uF 50V</text>
<text x="305.6" y="123.4">0.1uF 50V</text>
<text x="154" y="126.5">0039299023</text>
<text x="157.3" y="129.3">1</text>
<text x="161.4" y="127.8">J1</text>
<text x="166.1" y="129.3">2</text>
<text x="154" y="134.1">0039299023</text>
<text x="321" y="135.9" transform="rotate(-90 321 135.9)">TP6</text>
<text x="323.6" y="135.9" transform="rotate(-90 323.6 135.9)">TP7</text>
<text x="326.1" y="135.9" transform="rotate(-90 326.1 135.9)">TP8</text>
<text x="328.7" y="135.9" transform="rotate(-90 328.7 135.9)">TP11</text>
<text x="173.5" y="164.8">C43</text>
<text x="309.6" y="164.1" transform="rotate(-90 309.6 164.1)">32</text>
<text x="312.2" y="164.1" transform="rotate(-90 312.2 164.1)">31</text>
<text x="314.7" y="164.1" transform="rotate(-90 314.7 164.1)">30</text>
<text x="317.2" y="164.1" transform="rotate(-90 317.2 164.1)">29</text>
<text x="319.8" y="164.1" transform="rotate(-90 319.8 164.1)">28</text>
<text x="322.3" y="164.1" transform="rotate(-90 322.3 164.1)">27</text>
<text x="324.9" y="164.1" transform="rotate(-90 324.9 164.1)">26</text>
<text x="327.4" y="164.1" transform="rotate(-90 327.4 164.1)">25</text>
<text x="173.5" y="169.2">0.1uF 50V</text>
<text x="310.6" y="172.9" transform="rotate(-90 310.6 172.9)">PTD7</text>
<text x="313.2" y="172.9" transform="rotate(-90 313.2 172.9)">PTD6</text>
<text x="315.7" y="172.9" transform="rotate(-90 315.7 172.9)">PTD5</text>
<text x="318.3" y="172.9" transform="rotate(-90 318.3 172.9)">PTD4</text>
<text x="320.8" y="172.8" transform="rotate(-90 320.8 172.8)">PTC7</text>
<text x="323.3" y="172.8" transform="rotate(-90 323.3 172.8)">PTC6</text>
<text x="325.9" y="172.8" transform="rotate(-90 325.9 172.8)">PTC5</text>
<text x="328.4" y="172.8" transform="rotate(-90 328.4 172.8)">PTC4</text>
<text x="164.8" y="176.8" transform="rotate(-90 164.8 176.8)">1</text>
<text x="297" y="175">1</text>
<text x="297" y="177.5">2</text>
<text x="300.7" y="176">VDD</text>
<text x="300.7" y="178.6">VSS</text>
<text x="330.1" y="178.6">PTC2</text>
<text x="330.1" y="176">PTC3</text>
<text x="338.8" y="177.5">23</text>
<text x="338.8" y="175">24</text>
<text x="356.4" y="176">CH8_DIM</text>
<text x="356.9" y="178.8">TP10</text>
<text x="152.2" y="182.6">5</text>
<text x="154.9" y="182.9">RE</text>
<text x="162.6" y="180.3">VCC</text>
<text x="265.6" y="183.9">TP4</text>
<text x="265.6" y="181.3">TP5</text>
<text x="297" y="180.1">3</text>
<text x="297" y="182.6">4</text>
<text x="297" y="185.2">5</text>
<text x="300.7" y="181.1">PTE16</text>
<text x="300.7" y="183.6">PTE17</text>
<text x="307.5" y="184.1">MKV11Z64VFM7 PTB1</text>
<text x="316.1" y="180.8">U10</text>
<text x="330.1" y="181.1">PTC1</text>
<text x="338.8" y="185.2">20</text>
<text x="338.8" y="182.6">21</text>
<text x="338.8" y="180.1">22</text>
<text x="356.1" y="183.9">CH7_DIM</text>
<text x="356.9" y="181.3">TP9</text>
<text x="152.2" y="187.7">6</text>
<text x="154.9" y="188">A</text>
<text x="159.9" y="190.5">U15</text>
<text x="170.2" y="190.5">OUT</text>
<text x="176.3" y="190.2">3UART0_RX</text>
<text x="265.6" y="189">TP2</text>
<text x="265.6" y="186.4">TP3</text>
<text x="297" y="187.7">6</text>
<text x="297" y="190.2">7</text>
<text x="300.7" y="186.2">PTE18</text>
<text x="300.7" y="188.7">PTE19</text>
<text x="300.7" y="191.3">VDDA</text>
<text x="328.4" y="188.7">PTA20</text>
<text x="328.4" y="191.3">XTAL0</text>
<text x="330.1" y="186.2">PTB0</text>
<text x="338.8" y="190.2">18</text>
<text x="338.8" y="187.7">19</text>
<text x="356.1" y="186.2">CH6_DIM</text>
<text x="152.2" y="192.8">4</text>
<text x="154.9" y="193">B</text>
<text x="157" y="195.1">ISL3283</text>
<text x="297" y="192.8">8</text>
<text x="300.7" y="193.8">VSSA</text>
<text x="326.7" y="193.8">EXTAL0</text>
<text x="338.8" y="192.8">17</text>
<text x="352.4" y="195.1">4</text>
<text x="357.9" y="192.8">X1</text>
<text x="364.7" y="195.1">1</text>
<text x="396.2" y="193.5">R5</text>
<text x="403.9" y="193.5">R9</text>
<text x="410.6" y="193.5">R10</text>
<text x="418.3" y="193.5">R18</text>
<text x="425.9" y="193.5">R31</text>
<text x="433.5" y="193.5">R36</text>
<text x="441.1" y="193.5">R38</text>
<text x="448.7" y="193.5">R43</text>
<text x="162.6" y="200.7">GND</text>
<text x="164.8" y="203.4" transform="rotate(-90 164.8 203.4)">2</text>
<text x="265.6" y="199.1">TP1</text>
<text x="310.6" y="202.2" transform="rotate(-90 310.6 202.2)">PTE30</text>
<text x="313.2" y="202.2" transform="rotate(-90 313.2 202.2)">PTE24</text>
<text x="315.7" y="202.2" transform="rotate(-90 315.7 202.2)">PTE25</text>
<text x="318.3" y="202.2" transform="rotate(-90 318.3 202.2)">PTA0</text>
<text x="320.8" y="202.2" transform="rotate(-90 320.8 202.2)">PTA1</text>
<text x="323.3" y="202.2" transform="rotate(-90 323.3 202.2)">PTA2</text>
<text x="325.9" y="202.2" transform="rotate(-90 325.9 202.2)">PTA3</text>
<text x="328.4" y="202.2" transform="rotate(-90 328.4 202.2)">PTA4</text>
<text x="336" y="202.2" transform="rotate(-90 336 202.2)">PAD</text>
<text x="352.4" y="200.2">3</text>
<text x="364.7" y="200.2">2</text>
<text x="309.6" y="205.9" transform="rotate(-90 309.6 205.9)">9</text>
<text x="312.2" y="207.6" transform="rotate(-90 312.2 207.6)">10</text>
<text x="314.7" y="207.6" transform="rotate(-90 314.7 207.6)">11</text>
<text x="319.8" y="207.6" transform="rotate(-90 319.8 207.6)">13</text>
<text x="322.3" y="207.6" transform="rotate(-90 322.3 207.6)">14</text>
<text x="327.4" y="207.6" transform="rotate(-90 327.4 207.6)">16</text>
<text x="335" y="207.6" transform="rotate(-90 335 207.6)">33</text>
<text x="349.5" y="205.7">ABM8G-12MHZ</text>
<text x="396.1" y="205">100K 100K 100K 100K 100K 100K 100K 100K</text>
<text x="320.8" y="238.8" transform="rotate(-90 320.8 238.8)">CH4_DIM</text>
<text x="323.3" y="238.8" transform="rotate(-90 323.3 238.8)">CH5_DIM</text>
<text x="132" y="264.2">R23</text>
<text x="152.3" y="264.2">R21</text>
<text x="289.4" y="266.4">1</text>
<text x="289.4" y="269">2</text>
<text x="293.1" y="267.5">SDA</text>
<text x="293.1" y="270">SCL</text>
<text x="300.5" y="267.5">VDD</text>
<text x="302.8" y="270">A0</text>
<text x="308.4" y="269">7</text>
<text x="308.4" y="266.4">8</text>
<text x="318" y="269.2">C26</text>
<text x="151" y="271.3">49.9K</text>
<text x="289.4" y="271.5">3</text>
<text x="289.4" y="274.1">4</text>
<text x="293.1" y="272.5">ALERT A1</text>
<text x="293.1" y="275.1">GND</text>
<text x="300.5" y="275.8" transform="rotate(-90 300.5 275.8)">PAD</text>
<text x="302.8" y="275.1">A2</text>
<text x="308.4" y="274.1">5</text>
<text x="308.4" y="271.5">6</text>
<text x="318" y="273.3">1uF 6.3V</text>
<text x="299.5" y="279.6" transform="rotate(-90 299.5 279.6)">9</text>
<text x="303.1" y="281.4">MCP9808</text>
<text x="304.2" y="279.1">U8</text>
<text x="359.2" y="278.4">J6</text>
<text x="77.2" y="283.7">D4</text>
<text x="113.5" y="287.5">R22</text>
<text x="121.8" y="284.2">3</text>
<text x="125.5" y="285.2">IN</text>
<text x="133.5" y="285.2">BST</text>
<text x="140.7" y="284.2">7</text>
<text x="153.2" y="286.3">0.01uFL2</text>
<text x="338.3" y="284.5">C40</text>
<text x="352.4" y="284">1</text>
<text x="352.4" y="286.5">3</text>
<text x="367.3" y="284">2</text>
<text x="367.3" y="286.5">4</text>
<text x="134.2" y="290.3">SW</text>
<text x="140.7" y="289.3">2</text>
<text x="189" y="289.3">FB2</text>
<text x="203.5" y="289.3">470R</text>
<text x="338.3" y="288.5">1uF 6.3V</text>
<text x="352.4" y="289.1">5</text>
<text x="352.4" y="291.6">7</text>
<text x="367.3" y="289.1">6</text>
<text x="367.3" y="291.6">8</text>
<text x="114.1" y="299">100K</text>
<text x="121.8" y="294.4">4</text>
<text x="125.5" y="295.4">EN</text>
<text x="130.3" y="298.7" transform="rotate(-90 130.3 298.7)">PAD</text>
<text x="132.8" y="298.7" transform="rotate(-90 132.8 298.7)">GND</text>
<text x="135.3" y="295.4">FB</text>
<text x="135.4" y="298.7" transform="rotate(-90 135.4 298.7)">NC</text>
<text x="137.9" y="298.7" transform="rotate(-90 137.9 298.7)">NC</text>
<text x="138.7" y="299.4">MP2360</text>
<text x="140.2" y="296.9">U6</text>
<text x="140.7" y="294.4">5</text>
<text x="152.9" y="296.6">D7</text>
<text x="176" y="296.9">C20</text>
<text x="188.5" y="297.2">C16</text>
<text x="208.8" y="297.2">C23</text>
<text x="352.4" y="294.1">9</text>
<text x="367.3" y="294.1">10</text>
<text x="129.3" y="302.4" transform="rotate(-90 129.3 302.4)">9</text>
<text x="131.8" y="302.4" transform="rotate(-90 131.8 302.4)">6</text>
<text x="134.4" y="302.4" transform="rotate(-90 134.4 302.4)">8</text>
<text x="136.9" y="302.4" transform="rotate(-90 136.9 302.4)">1</text>
<text x="176" y="301.2">0.1uF 50V</text>
<text x="188.5" y="301.2">10uF 25V</text>
<text x="208.8" y="301.2">10uF 25V</text>
<text x="348.1" y="302.2">3220-10-0300-00</text>
<text x="132.8" y="325.1">R2</text>
<text x="153.2" y="325.1">R1</text>
<text x="305.7" y="329.7">R48</text>
<text x="318.2" y="329.9">10K</text>
<text x="326.3" y="329.9">UART0_TX</text>
<text x="151" y="332.2">49.9K</text>
<text x="121.8" y="345.2">3</text>
<text x="125.5" y="346.2">IN</text>
<text x="133.5" y="346.2">BST</text>
<text x="140.7" y="345.2">7</text>
<text x="153.2" y="347.2">0.01uFL1</text>
<text x="114.3" y="348.5">R4</text>
<text x="134.2" y="351.3">SW</text>
<text x="140.7" y="350.3">2</text>
<text x="189" y="350.3">FB1</text>
<text x="203.5" y="350.3">470R</text>
<text x="114.1" y="359.9">100K</text>
<text x="121.8" y="355.3">4</text>
<text x="125.5" y="356.4">EN</text>
<text x="130.3" y="359.7" transform="rotate(-90 130.3 359.7)">PAD</text>
<text x="132.8" y="359.7" transform="rotate(-90 132.8 359.7)">GND</text>
<text x="135.3" y="356.4">FB</text>
<text x="135.4" y="359.7" transform="rotate(-90 135.4 359.7)">NC</text>
<text x="137.9" y="359.7" transform="rotate(-90 137.9 359.7)">NC</text>
<text x="140.2" y="357.9">U1</text>
<text x="140.7" y="355.3">5</text>
<text x="152.9" y="357.5">D5</text>
<text x="176" y="357.9">C5</text>
<text x="188.5" y="358.1">C4</text>
<text x="208.8" y="358.1">C1</text>
<text x="129.3" y="363.4" transform="rotate(-90 129.3 363.4)">9</text>
<text x="131.8" y="363.4" transform="rotate(-90 131.8 363.4)">6</text>
<text x="134.4" y="363.4" transform="rotate(-90 134.4 363.4)">8</text>
<text x="136.9" y="363.4" transform="rotate(-90 136.9 363.4)">1</text>
<text x="138.7" y="360.4">MP2360</text>
<text x="176" y="362.2">0.1uF 50V</text>
<text x="188.5" y="362.2">10uF 25V</text>
<text x="208.8" y="362.2">10uF 25V</text>
</g>
<g font-size="2.2" fill="#00f">
<text x="172.9" y="62.8">D6</text>
<text x="156.4" y="70.7">D2</text>
<text x="166.3" y="69.4">D8</text>
<text x="188.2" y="68.8">C10</text>
<text x="198.4" y="68.8">C9</text>
<text x="208.5" y="68.8">C8</text>
<text x="218.7" y="68.8">C7</text>
<text x="188.2" y="72.4">22uF 25V22uF 25V22uF 25V22uF 25V</text>
<text x="166.3" y="94.8">D9</text>
<text x="156.4" y="96.1">D3</text>
<text x="343.4" y="209.8">10pF 50V</text>
<text x="343.7" y="205.7">C36</text>
<text x="373.9" y="205.7">C37</text>
<text x="373.9" y="209.8">10pF 50V</text>
<text x="152.7" y="282.2">C17</text>
<text x="109.7" y="302.3">C22</text>
<text x="109.7" y="306.3">10uF 35V</text>
<text x="152.7" y="343.2">C2</text>
<text x="109.7" y="363.2">C3</text>
<text x="109.7" y="367.3">10uF 35V</text>
</g>
<g font-size="1.9" fill="#00f">
<text x="172.3" y="58">R6</text>
<text x="182.1" y="57.7">499</text>
<text x="80.6" y="295.7">D1</text>
</g>
</svg>
